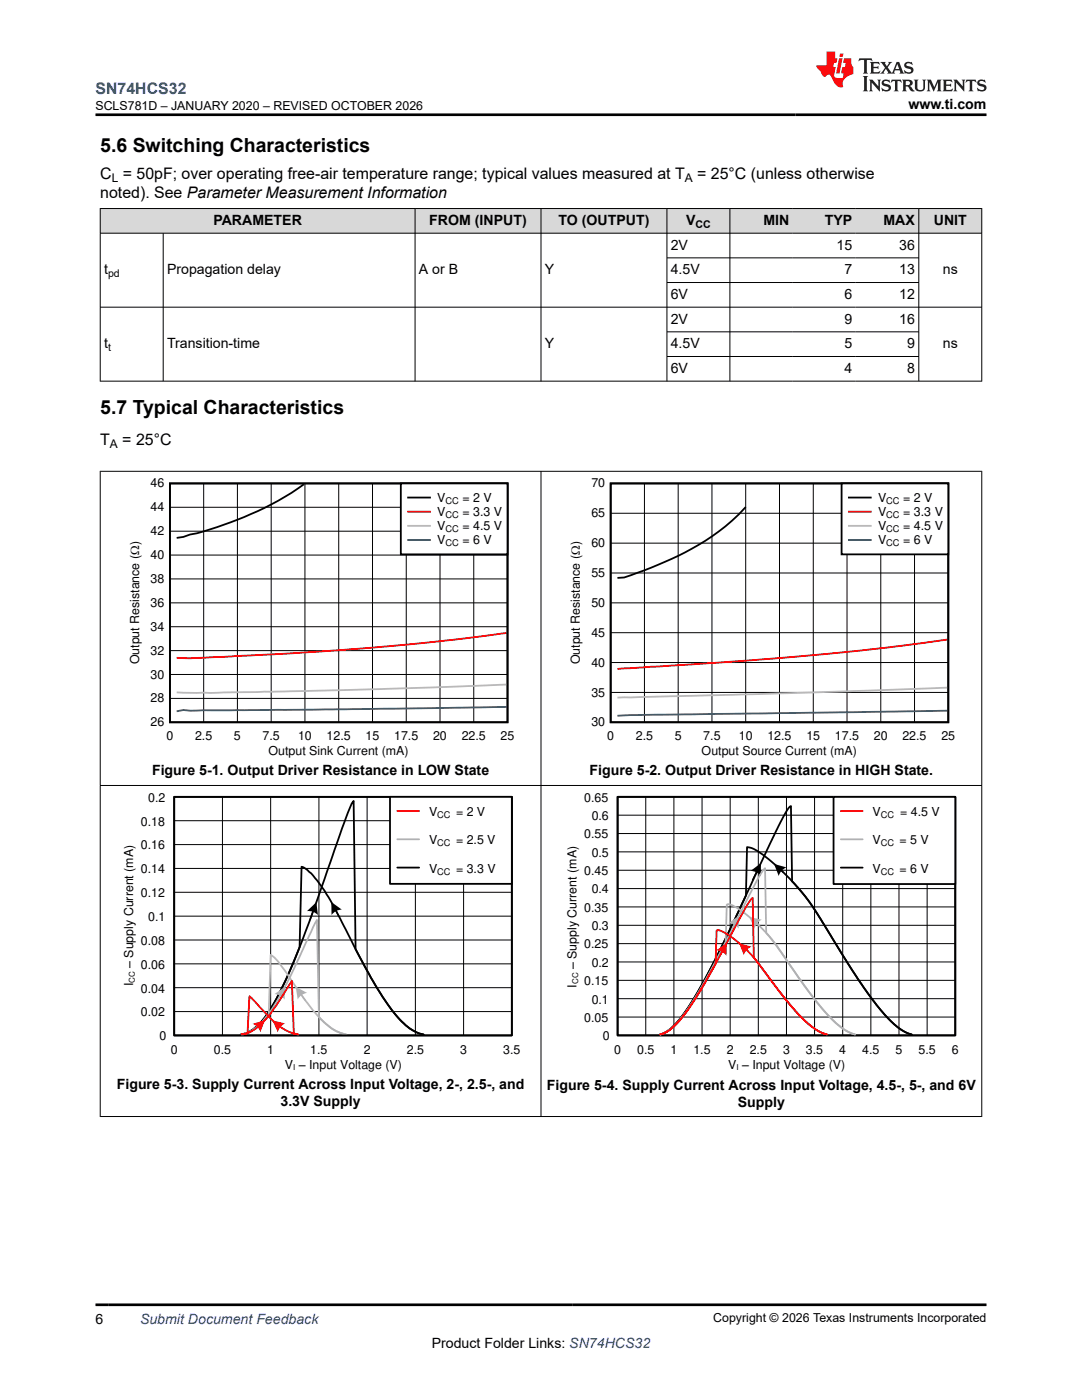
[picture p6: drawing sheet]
<svg xmlns="http://www.w3.org/2000/svg" width="216mm" height="279mm" viewBox="0 0 216 279" stroke-linecap="round" stroke-linejoin="round" font-family="sans-serif">
<g fill="#d8d8d8">
<path d="M20.1 41.7h62.7v4.8h-62.7z" fill-rule="evenodd"/>
<path d="M82.9 41.7h25v4.8h-25z" fill-rule="evenodd"/>
<path d="M108 41.7h25v4.8h-25z" fill-rule="evenodd"/>
<path d="M133.1 41.7h12.5v4.8h-12.5z" fill-rule="evenodd"/>
<path d="M145.7 41.7h12.5v4.8h-12.5z" fill-rule="evenodd"/>
<path d="M158.2 41.7h12.6v4.8h-12.6z" fill-rule="evenodd"/>
<path d="M170.8 41.7h12.5v4.8h-12.5z" fill-rule="evenodd"/>
<path d="M183.4 41.7h12.4v4.8h-12.4z" fill-rule="evenodd"/>
</g>
<g fill="none" stroke="#000" stroke-width=".2">
<path d="M19.9 41.6h176.1M19.9 46.5h176.1M20 41.6v34.5M32.6 46.5v29.6M82.8 41.6v34.5M107.9 41.6v34.5M133.1 41.6v34.5M133.1 51.5h50.3M133.1 56.4h50.3M145.6 41.6v34.5M183.3 41.6v34.5M195.9 41.6v34.5"/>
<path d="M19.9 61.3h176.1M19.9 76.1h176.1M133.1 66.2h50.3M133.1 71.1h50.3"/>
</g>
<path d="M25.4 95.5h77.2v55.7h-77.2z" fill-rule="evenodd" fill="#fff"/>
<path d="M33.9 96.5h67.4v47.6h-67.4zM60.6 96.7a66.7 66.7 0 0 1-22.7 10l-1.3 .5-1.3 .1" fill="none" stroke="#000" stroke-width=".36"/>
<g fill="none" stroke="#000" stroke-width=".2">
<path d="M40.6 96.5v47.7M47.4 96.5v47.7M54.1 96.5v47.7M60.8 96.5v47.7M67.6 96.5v47.7M74.3 96.5v47.7M81.1 96.5v47.7M87.8 96.5v47.7M94.5 96.5v47.7M33.9 115.5h67.4M33.9 110.8h67.4M33.9 106h67.4"/>
<path d="M33.9 101.2h67.4M33.9 139.4h67.4M33.9 134.6h67.4M33.9 129.8h67.4M33.9 125.1h67.4M33.9 120.3h67.4"/>
</g>
<path d="M101.1 126.3l-13.3 1.7-16.2 1.5-12.1 .8-13.5 .7-8.1 .4-2.6-.1" fill="none" stroke="#f00" stroke-width=".36"/>
<path d="M101.1 136.6l-14.7 .6-25.6 .7-18.8 .4-6.7-.1" fill="none" stroke="#b8b8b8" stroke-width=".36"/>
<path d="M101.1 141.1l-38.9 .5-24.3 .2-1.3-.1-1.3 .3" fill="none" stroke="#295c75" stroke-width=".36"/>
<path d="M80 96.5h21.3v14.1h-21.3z" fill-rule="evenodd" fill="#fff"/>
<path d="M80 96.5h21.3v14.1h-21.3zM81.4 99.3h4.4" fill="none" stroke="#000" stroke-width=".36"/>
<path d="M81.4 102.1h4.4" fill="none" stroke="#f00" stroke-width=".36"/>
<path d="M81.4 104.9h4.4" fill="none" stroke="#b8b8b8" stroke-width=".36"/>
<path d="M81.4 107.8h4.4" fill="none" stroke="#295c75" stroke-width=".36"/>
<path d="M113.4 95.5h77.1v55.7h-77.1z" fill-rule="evenodd" fill="#fff"/>
<path d="M121.9 96.5h67.3v47.6h-67.3zM148.8 101.2a46.7 46.7 0 0 1-17.5 11.5l-6.8 2.6h-1.3" fill="none" stroke="#000" stroke-width=".36"/>
<g fill="none" stroke="#000" stroke-width=".2">
<path d="M128.6 96.5v47.7M135.3 96.5v47.7M142.1 96.5v47.7M148.8 96.5v47.7M155.5 96.5v47.7M162.3 96.5v47.7M169 96.5v47.7M175.7 96.5v47.7M182.5 96.5v47.7M121.9 114.4h67.3M121.9 108.4h67.3M121.9 102.4h67.3"/>
<path d="M121.9 138.2h67.3M121.9 132.2h67.3M121.9 126.3h67.3M121.9 120.3h67.3"/>
</g>
<path d="M189 127.6l-11.9 1.6-14.8 1.5-18.9 1.5-20.2 1.3" fill="none" stroke="#f00" stroke-width=".36"/>
<path d="M189 137.2l-25.4 1-40.4 1" fill="none" stroke="#b8b8b8" stroke-width=".36"/>
<path d="M189 141.8l-65.8 1" fill="none" stroke="#295c75" stroke-width=".36"/>
<path d="M167.9 96.5h21.3v14.1h-21.3z" fill-rule="evenodd" fill="#fff"/>
<path d="M167.9 96.5h21.3v14.1h-21.3zM169.4 99.3h4.3M34.8 159h67.3v47.6h-67.3zM48 206.5a7.7 7.7 0 0 0 5.2-4 69.9 69.9 0 0 0 6.6-13.5l.4-16a9.5 9.5 0 0 1 3.4 3.2 92.5 92.5 0 0 1 7.4 13.2 70.6 70.6 0 0 0 8.8 14.1 9.2 9.2 0 0 0 4.7 3M48.1 206.5a7 7 0 0 0 4.4-2.9 61.3 61.3 0 0 0 7.3-14.6l3.1-8.2 5.4-15.5 1.9-4.9 .4-.6 .4 29.6a67.6 67.6 0 0 0 8.8 14.1 8.8 8.8 0 0 0 4.8 3" fill="none" stroke="#000" stroke-width=".36"/>
<path d="M169.4 102.1h4.3" fill="none" stroke="#f00" stroke-width=".36"/>
<path d="M169.4 104.9h4.3M48.1 206.5a6.5 6.5 0 0 0 4.4-2.7l1.1-1.4 .4-11.8a11.5 11.5 0 0 1 3.1 3.4 53.5 53.5 0 0 0 8.1 10.5 7.6 7.6 0 0 0 3.9 2" fill="none" stroke="#b8b8b8" stroke-width=".36"/>
<path d="M169.4 107.8h4.3" fill="none" stroke="#295c75" stroke-width=".36"/>
<g fill="none" stroke="#000" stroke-width=".2">
<path d="M44.4 159v47.6M54 159v47.6M63.6 159v47.6M73.3 159v47.6M82.9 159v47.6M92.5 159v47.6M34.8 178.1h67.3M34.8 173.3h67.3M34.8 168.6h67.3M34.8 163.8h67.3M34.8 197.1h67.3M34.8 192.4h67.3"/>
<path d="M34.8 187.6h67.3M34.8 182.8h67.3M34.8 201.9h67.3"/>
</g>
<path d="M48.3 206.5a9.4 9.4 0 0 0 5.3-4.1 97.9 97.9 0 0 0 8.1-15.7l1.5-3.1 .4 19.3a9.2 9.2 0 0 0 5.4 3.6" fill="none" stroke="#b3b3b3" stroke-width=".36"/>
<path d="M77.8 159h24.3v17.4h-24.3z" fill-rule="evenodd" fill="#fff"/>
<path d="M77.8 159h24.3v17.4h-24.3zM79.3 173.1h4.3" fill="none" stroke="#000" stroke-width=".36"/>
<path d="M79.3 161.8h4.3" fill="none" stroke="#f00" stroke-width=".36"/>
<path d="M79.3 167.5h4.3" fill="none" stroke="#b3b3b3" stroke-width=".36"/>
<path d="M62.5 181.7l-.6 1.8M66.9 181.6l.7 1.2" fill="none" stroke="#000" stroke-width=".26"/>
<g fill="#000">
<path d="M61.3 181.8l1.8-1.8 .3 2.6a2.59 2.59 0 0 0-2.1-.8z" fill-rule="evenodd"/>
<path d="M66.1 180l2.1 1.5a2.57 2.57 0 0 0-2 1.1z" fill-rule="evenodd"/>
</g>
<path d="M60 198.4l.9 1.3" fill="none" stroke="#b3b3b3" stroke-width=".26"/>
<path d="M59 196.9l2.3 1.3a2.57 2.57 0 0 0-1.9 1.3z" fill-rule="evenodd" fill="#b3b3b3"/>
<path d="M56 198.5l-.5 .9" fill="none" stroke="#b3b3b3" stroke-width=".26"/>
<path d="M54.8 198.4l2.1-1.5-.1 2.6a2.58 2.58 0 0 0-2-1.1z" fill-rule="evenodd" fill="#b3b3b3"/>
<path d="M48.2 206.5v-.1a8.4 8.4 0 0 0 5.4-3.7l1.6-2.1 3-4.8 .4 10.5 .8 .2M48.2 206.5l1.2-.3 .4-7.4 .4 .3a39 39 0 0 0 6.5 6.3l1.2 .6 1.6 .5" fill="none" stroke="#f00" stroke-width=".36"/>
<path d="M51.6 204.8l-.4 .4" fill="none" stroke="#f00" stroke-width=".26"/>
<path d="M50.4 204.3l2.5-.7-.9 2.4a2.58 2.58 0 0 0-1.6-1.7z" fill-rule="evenodd" fill="#f00"/>
<path d="M55.7 204.8l.2 .1" fill="none" stroke="#f00" stroke-width=".26"/>
<path d="M54.4 203.7l2.5 .5a2.59 2.59 0 0 0-1.5 1.8z" fill-rule="evenodd" fill="#f00"/>
<path d="M151 173.8l-.8 1.8M155.7 173.6l.5 .4" fill="none" stroke="#000" stroke-width=".26"/>
<g fill="#000">
<path d="M149.8 173.8l2-1.5v2.5a2.57 2.57 0 0 0-2-1z" fill-rule="evenodd"/>
<path d="M154.4 172.4l2.5 .7a2.59 2.59 0 0 0-1.5 1.7z" fill-rule="evenodd"/>
</g>
<path d="M123.2 159h67.4v47.6h-67.4zM149.1 169.1l-.3 9.6-6 12.7-2.7 5.1-1.8 3.1a17.8 17.8 0 0 1-5.9 6.6l-.7 .3a9.4 9.4 0 0 0 4.8-4.3l2.5-3.8 3.6-6.6 4-8.3 7.4-15.9a42.9 42.9 0 0 1 3.6-6.6l.2-.1 .3 15 2 2.3 2 2.6 9 14.4 3.1 4.5 1.8 2.2a12.5 12.5 0 0 0 5.9 4.6 12 12 0 0 1-5.7-4.3l-2.4-3.1-2.7-3.9-7.9-12.6-2-3-3.6-4.2-4.3-4a9.5 9.5 0 0 0-4.2-2.3z" fill="none" stroke="#000" stroke-width=".36"/>
<g fill="none" stroke="#000" stroke-width=".2">
<path d="M128.9 159v47.6M134.5 159v47.6M140.1 159v47.6M145.7 159v47.6M151.3 159v47.6M156.9 159v47.6M162.5 159v47.6M168.2 159v47.6M173.8 159v47.6M179.4 159v47.6M185 159v47.6M123.2 177.3h67.4"/>
<path d="M123.2 173.7h67.4M123.2 170h67.4M123.2 166.4h67.4M123.2 162.7h67.4M123.2 199.3h67.4M123.2 195.6h67.4M123.2 192h67.4M123.2 188.3h67.4M123.2 184.7h67.4M123.2 181h67.4M123.2 203h67.4"/>
</g>
<path d="M166.3 159h24.3v17.4h-24.3z" fill-rule="evenodd" fill="#fff"/>
<path d="M166.3 159h24.3v17.4h-24.3zM167.8 173.2h4.3" fill="none" stroke="#000" stroke-width=".36"/>
<path d="M167.8 161.9h4.3M131.8 206.5a10.1 10.1 0 0 0 4.9-4.2l2.9-4.4 3.2-5.5 .2-6.7a5.3 5.3 0 0 1 2.9 1.3l2 1.6a59.3 59.3 0 0 1 7.4 9l4.1 4.9a12.3 12.3 0 0 0 5.6 4" fill="none" stroke="#f00" stroke-width=".36"/>
<path d="M167.8 167.5h4.3M145 180.5l-.2 7.6-4 7.6-2.5 4.2a18.9 18.9 0 0 1-5.4 6.1l-1.2 .5a9.5 9.5 0 0 0 4.8-4l2.5-3.7 3.1-5.6 7-13.7a37.7 37.7 0 0 1 3.6-6.2l.2 12.9 2.2 2.8 6.1 8.7 3.6 4.4a13 13 0 0 0 5.8 4.4 14.7 14.7 0 0 1-6.5-5.1l-3.1-4.1-7-9.8-1.8-2-2.7-2.5a12.9 12.9 0 0 0-4-2.5z" fill="none" stroke="#b3b3b3" stroke-width=".36"/>
<path d="M144.2 189.7l-.5 1" fill="none" stroke="#f00" stroke-width=".26"/>
<path d="M142.9 189.7l2.1-1.5v2.5a2.59 2.59 0 0 0-2.1-1z" fill-rule="evenodd" fill="#f00"/>
<path d="M148.8 189.4l.5 .5" fill="none" stroke="#f00" stroke-width=".26"/>
<path d="M147.5 188.2l2.5 .7a2.59 2.59 0 0 0-1.6 1.7z" fill-rule="evenodd" fill="#f00"/>
<path d="M150.8 184.1l.5 .3" fill="none" stroke="#b3b3b3" stroke-width=".26"/>
<path d="M149.5 183l2.5 .5a2.58 2.58 0 0 0-1.4 1.8z" fill-rule="evenodd" fill="#b3b3b3"/>
<path d="M146.6 184.3l-.5 .9" fill="none" stroke="#b3b3b3" stroke-width=".26"/>
<path d="M145.3 184.2l2.2-1.5-.1 2.6a2.59 2.59 0 0 0-2.1-1.1z" fill-rule="evenodd" fill="#b3b3b3"/>
<path d="M131.8 206.5a10.1 10.1 0 0 0 4.9-4.2l3.8-5.9 6.1-11.2a35.7 35.7 0 0 1 3.6-6l.2 11.9 5.6 7.4 3.6 4.2a12.4 12.4 0 0 0 5.4 3.8" fill="none" stroke="#f00" stroke-width=".36"/>
<path d="M19.9 94.1h176.1M20 94v128.9M107.9 94v128.9M195.9 94v128.9M19.9 156.8h176.1M19.9 222.8h176.1" fill="none" stroke="#000" stroke-width=".2"/>
<path d="M171.5 11.6l-.2 .6 .5-.2h.6v.1v2.2l-.2 .4h1l-.2-.4v-2.2v-.1h.5l.6 .2-.2-.6zM173.6 12.4l.2 .3v1.6l-.2 .4h1.9l.1-.6a1.08 1.08 0 0 1-1.3 .2v-.7h.6l.4 .2v-.7l-.4 .2h-.6v-.5l.2-.2a1 1 0 0 1 1 .3l-.1-.5zM175.7 12.4l.9 1.1-1 1.2h.9l-.2-.2 .5-.8 .4 .8-.2 .2h1.6l-.2-.2 .2-.5h.9l.1 .5-.1 .2h.9l-.2-.4-.8-1.9h-.5l-.9 2.1-.9-1.1 .9-1h-.8l.2 .2-.4 .6-.4-.6 .2-.2zM179 12.8l.4 1h-.7zM180.7 12.5a.65 .65 0 0 0-.2 .7 .65 .65 0 0 0 .6 .5l.6 .1 .1 .3a.79 .79 0 0 1-.7 .4 .79 .79 0 0 1-.7-.5l.1 .7 .2-.1a.93 .93 0 0 0 1.1 0 .93 .93 0 0 0 .4-.9 1.46 1.46 0 0 0-1.2-.6l-.1-.3a1.09 1.09 0 0 1 1.2 .2l-.2-.6-.1 .1-.5-.2zM172.2 15.2l.2 .4v2.2l-.2 .4h1l-.2-.4v-2.2l.2-.4zM173.4 15.9l.2 .4v1.5l-.2 .4h.8l-.3-.4 .1-1.3 1.6 1.8v-2l.2-.4h-.7l.1 .2 .1 1.1-1.2-1.3zM176.2 16a.65 .65 0 0 0-.2 .8 .65 .65 0 0 0 .6 .4l.6 .2 .1 .2a.79 .79 0 0 1-.7 .4 .79 .79 0 0 1-.7-.5l.1 .7 .2-.1a.93 .93 0 0 0 1.1 .1 .93 .93 0 0 0 .4-1 1.46 1.46 0 0 0-1.2-.5l-.1-.4a1.09 1.09 0 0 1 1.2 .2l-.1-.6-.2 .1-.5-.1zM177.9 15.9l-.1 .6a.63 .63 0 0 1 .8-.3v1.6l-.3 .4h1l-.2-.4v-1.6a.66 .66 0 0 1 .8 .3l-.1-.6zM180 15.9l.2 .4v1.5l-.2 .4h1l-.2-.2-.1-.7h.5l.1 .2a.79 .79 0 0 0 1.2 .6l-1-.9a.61 .61 0 0 0 .6-.6 .61 .61 0 0 0-.5-.7zM180.8 16.2h.1a.47 .47 0 0 1 .5 .1 .47 .47 0 0 1 .1 .5l-.1 .1-.7 .1zM182.3 15.9l.2 .2a2.27 2.27 0 0 0 .4 2 1.04 1.04 0 0 0 1.7-.7v-1.3l.2-.2h-.8l.2 .4v1.1a.6 .6 0 0 1-.6 .6 .6 .6 0 0 1-.6-.6v-1.1l.3-.4zM184.9 15.9l.2 .4v1.5l-.2 .4h.8l-.3-.4v-1.4l.9 1.9 .9-1.9v1.4l-.3 .4h1l-.2-.4v-1.5l.2-.4h-.8l-.7 1.5-.6-1.5zM188.1 15.9l.2 .4v1.5l-.2 .4h1.9l.1-.6a1.09 1.09 0 0 1-1.3 .2v-.7h.6l.4 .2v-.6l-.4 .2h-.6v-.6l.2-.1a1.01 1.01 0 0 1 1 .3l-.1-.6zM190.2 15.9l.3 .4v1.5l-.3 .4h.8l-.2-.4v-1.3l1.6 1.8v-2l.2-.4h-.7l.2 .2v1.1l-1.2-1.3zM192.8 15.9l-.1 .6a.63 .63 0 0 1 .8-.3v1.6l-.3 .4h1l-.2-.4v-1.6a.66 .66 0 0 1 .8 .3l-.1-.6zM195.2 16a.65 .65 0 0 0-.2 .8 .65 .65 0 0 0 .6 .4l.6 .2 .2 .2a.79 .79 0 0 1-.7 .4 .79 .79 0 0 1-.7-.5l.1 .7 .2-.1a.93 .93 0 0 0 1 .1 .93 .93 0 0 0 .5-1 1.46 1.46 0 0 0-1.3-.5v-.4a1.09 1.09 0 0 1 1.2 .2l-.2-.6-.2 .1-.5-.1z" fill="#231f20"/>
<path d="M164.9 10.3v2.7h-2l.1 .4 .8 1a.95 .95 0 0 0 1 .9 .59 .59 0 0 1 .5-.4 .59 .59 0 0 1 .5 .3l.4 .8a1.59 1.59 0 0 0 2.1 1.4 1.61 1.61 0 0 1 1-2.3l1-.3-.1-1.5a1.59 1.59 0 0 1-.3-1.7h-1.5l-.2 .9h.6l-.2 .9h-.5l-.2 .9v.3l.4 .1-.1 .9h-.7a.73 .73 0 0 1-1-.7l.3-1.5h-.5l.1-.9h.5l.2-.9h-.5v-1.3zM167.4 11.6l-.6 3.1h.7l.6-3.1zM167.6 10.7l-.1 .6h.7l.1-.6z" fill="#ed1c24"/>
<path d="M19 22.9h177.8M19 260.4h177.8" fill="none" stroke="#000" stroke-width=".53"/>
<g font-size="3.9">
<text x="20" y="30.3">5.6 Switching Characteristics</text>
<text x="20" y="82.7">5.7 Typical Characteristics</text>
</g>
<text font-size="3.2" fill="#00f" x="19" y="18.7">SN74HCS32</text>
<g font-size="3.2">
<text x="20" y="35.7">C = 50pF; over operating free-air temperature range; typical values measured at T</text>
<text x="139.1" y="35.7">= 25°C (unless otherwise</text>
<text x="20" y="39.5">noted). See Parameter Measurement Information</text>
<text x="20" y="88.8">T</text>
<text x="24.4" y="88.8">= 25°C</text>
</g>
<g font-size="2.8">
<text x="181.3" y="21.8">www.ti.com</text>
<text x="42.6" y="44.9">PARAMETER</text>
<text x="85.7" y="44.9">FROM (INPUT)</text>
<text x="111.4" y="44.9">TO (OUTPUT)</text>
<text x="136.9" y="44.9">V</text>
<text x="152.3" y="44.9">MIN</text>
<text x="164.6" y="44.9">TYP</text>
<text x="176.3" y="44.9">MAX</text>
<text x="186.3" y="44.9">UNIT</text>
<text x="133.8" y="49.8">2V</text>
<text x="166.9" y="49.8">15</text>
<text x="179.4" y="49.8">36</text>
<text x="20.8" y="54.7">t</text>
<text x="33.3" y="54.7">Propagation delay</text>
<text x="83.6" y="54.7">A or B</text>
<text x="108.7" y="54.7">Y</text>
<text x="133.8" y="54.7">4.5V</text>
<text x="133.8" y="59.7">6V</text>
<text x="168.5" y="54.7">7</text>
<text x="168.5" y="59.7">6</text>
<text x="179.4" y="54.7">13</text>
<text x="179.4" y="59.7">12</text>
<text x="188.1" y="54.7">ns</text>
<text x="133.8" y="64.6">2V</text>
<text x="168.5" y="64.6">9</text>
<text x="179.4" y="64.6">16</text>
<text x="20.8" y="69.5">t</text>
<text x="33.3" y="69.5">Transition-time</text>
<text x="108.7" y="69.5">Y</text>
<text x="133.8" y="69.5">4.5V</text>
<text x="168.5" y="69.5">5</text>
<text x="181" y="69.5">9</text>
<text x="188.1" y="69.5">ns</text>
<text x="133.8" y="74.4">6V</text>
<text x="168.5" y="74.4">4</text>
<text x="181" y="74.4">8</text>
<text x="30.3" y="154.8">Figure 5-1. Output Driver Resistance in LOW State</text>
<text x="117.7" y="154.8">Figure 5-2. Output Driver Resistance in HIGH State.</text>
<text x="23.3" y="217.4">Figure 5-3. Supply Current Across Input Voltage, 2-, 2.5-, and</text>
<text x="56" y="220.8">3.3V Supply</text>
<text x="109.1" y="217.4">Figure 5-4. Supply Current Across Input Voltage, 4.5-, 5-, and 6V</text>
<text x="147.2" y="220.8">Supply</text>
<text x="19" y="264.2">6</text>
<text x="86.1" y="269">Product Folder Links: SN74HCS32</text>
</g>
<text font-size="2.8" fill="#00f" x="27.9" y="264.2">Submit Document Feedback</text>
<g font-size="2.5">
<text x="19.1" y="21.9">SCLS781D – JANUARY 2020 – REVISED OCTOBER 2026</text>
<text x="30.1" y="97.3">46</text>
<text x="87.2" y="100.2">V</text>
<text x="92.3" y="100.2">= 2 V</text>
<text x="118" y="97.3">70</text>
<text x="175.2" y="100.2">V</text>
<text x="180.2" y="100.2">= 2 V</text>
<text x="30.1" y="106.8">42</text>
<text x="30.1" y="102.1">44</text>
<text x="87.2" y="103">V</text>
<text x="87.2" y="105.8">V</text>
<text x="92.3" y="103">= 3.3 V</text>
<text x="92.3" y="105.8">= 4.5 V</text>
<text x="118" y="103.2">65</text>
<text x="175.2" y="103">V</text>
<text x="175.2" y="105.8">V</text>
<text x="180.2" y="103">= 3.3 V</text>
<text x="180.2" y="105.8">= 4.5 V</text>
<text x="30.1" y="111.6">40</text>
<text x="87.2" y="108.6">V</text>
<text x="92.3" y="108.6">= 6 V</text>
<text x="118" y="109.2">60</text>
<text x="175.2" y="108.6">V</text>
<text x="180.2" y="108.6">= 6 V</text>
<text x="30.1" y="116.4">38</text>
<text x="118" y="115.2">55</text>
<text x="30.1" y="125.9">34</text>
<text x="30.1" y="121.1">36</text>
<text x="118" y="121.1">50</text>
<text x="30.1" y="130.7">32</text>
<text x="118" y="127.1">45</text>
<text x="27.8" y="132.6" transform="rotate(-90 27.8 132.6)">Output Resistance (:)</text>
<text x="30.1" y="135.4">30</text>
<text x="115.7" y="132.6" transform="rotate(-90 115.7 132.6)">Output Resistance (:)</text>
<text x="118" y="133">40</text>
<text x="30.1" y="140.2">28</text>
<text x="118" y="139">35</text>
<text x="30.1" y="145">26</text>
<text x="33.2" y="147.8">0</text>
<text x="38.9" y="147.8">2.5</text>
<text x="46.7" y="147.8">5</text>
<text x="52.4" y="147.8">7.5</text>
<text x="59.5" y="147.8">10</text>
<text x="65.2" y="147.8">12.5</text>
<text x="73" y="147.8">15</text>
<text x="78.7" y="147.8">17.5</text>
<text x="86.4" y="147.8">20</text>
<text x="92.1" y="147.8">22.5</text>
<text x="99.9" y="147.8">25</text>
<text x="118" y="145">30</text>
<text x="121.2" y="147.8">0</text>
<text x="126.9" y="147.8">2.5</text>
<text x="134.6" y="147.8">5</text>
<text x="140.3" y="147.8">7.5</text>
<text x="147.4" y="147.8">10</text>
<text x="153.1" y="147.8">12.5</text>
<text x="160.9" y="147.8">15</text>
<text x="166.6" y="147.8">17.5</text>
<text x="174.4" y="147.8">20</text>
<text x="180.1" y="147.8">22.5</text>
<text x="187.8" y="147.8">25</text>
<text x="53.6" y="150.6">Output Sink Current (mA)</text>
<text x="140" y="150.6">Output Source Current (mA)</text>
<text x="29.6" y="160">0.2</text>
<text x="116.6" y="160">0.65</text>
<text x="28.1" y="164.8">0.18</text>
<text x="85.6" y="162.9">V</text>
<text x="91" y="162.9">= 2 V</text>
<text x="116.6" y="167.3">0.55</text>
<text x="118.1" y="163.6">0.6</text>
<text x="174.1" y="162.9">V</text>
<text x="179.6" y="162.9">= 4.5 V</text>
<text x="28.1" y="169.5">0.16</text>
<text x="85.6" y="168.5">V</text>
<text x="91" y="168.5">= 2.5 V</text>
<text x="118.1" y="171">0.5</text>
<text x="174.1" y="168.5">V</text>
<text x="179.5" y="168.5">= 5 V</text>
<text x="28.1" y="179">0.12</text>
<text x="28.1" y="174.3">0.14</text>
<text x="85.6" y="174.2">V</text>
<text x="91" y="174.2">= 3.3 V</text>
<text x="116.6" y="174.6">0.45</text>
<text x="118.1" y="178.3">0.4</text>
<text x="174.1" y="174.2">V</text>
<text x="179.5" y="174.2">= 6 V</text>
<text x="29.6" y="183.8">0.1</text>
<text x="116.6" y="182">0.35</text>
<text x="118.1" y="185.6">0.3</text>
<text x="28.1" y="188.6">0.08</text>
<text x="116.6" y="189.3">0.25</text>
<text x="26.6" y="196.9" transform="rotate(-90 26.6 196.9)">I</text>
<text x="26.6" y="193.2" transform="rotate(-90 26.6 193.2)">± Supply Current (mA)</text>
<text x="28.1" y="193.3">0.06</text>
<text x="115" y="197.1" transform="rotate(-90 115 197.1)">I</text>
<text x="115" y="193.4" transform="rotate(-90 115 193.4)">± Supply Current (mA)</text>
<text x="116.6" y="196.6">0.15</text>
<text x="118.1" y="192.9">0.2</text>
<text x="28.1" y="202.8">0.02</text>
<text x="28.1" y="198.1">0.04</text>
<text x="116.6" y="203.9">0.05</text>
<text x="118.1" y="200.3">0.1</text>
<text x="31.8" y="207.6">0</text>
<text x="120.3" y="207.6">0</text>
<text x="34.1" y="210.4">0</text>
<text x="42.7" y="210.4">0.5</text>
<text x="53.3" y="210.4">1</text>
<text x="56.8" y="213.2">V ± Input Voltage (V)</text>
<text x="61.9" y="210.4">1.5</text>
<text x="72.6" y="210.4">2</text>
<text x="81.2" y="210.4">2.5</text>
<text x="91.8" y="210.4">3</text>
<text x="100.4" y="210.4">3.5</text>
<text x="122.6" y="210.4">0</text>
<text x="127.1" y="210.4">0.5</text>
<text x="133.8" y="210.4">1</text>
<text x="138.4" y="210.4">1.5</text>
<text x="145" y="210.4">2</text>
<text x="145.3" y="213.3">V ± Input Voltage (V)</text>
<text x="149.6" y="210.4">2.5</text>
<text x="156.2" y="210.4">3</text>
<text x="160.8" y="210.4">3.5</text>
<text x="167.5" y="210.4">4</text>
<text x="172.1" y="210.4">4.5</text>
<text x="178.7" y="210.4">5</text>
<text x="183.3" y="210.4">5.5</text>
<text x="189.9" y="210.4">6</text>
<text x="142.3" y="263.9">Copyright © 2026 Texas Instruments Incorporated</text>
</g>
<g font-size="2.4">
<text x="22.3" y="36.3">L</text>
<text x="136.7" y="36.3">A</text>
<text x="21.9" y="89.5">A</text>
</g>
<g font-size="2.1">
<text x="138.8" y="45.5">CC</text>
<text x="21.6" y="55.3">pd</text>
<text x="21.6" y="70.1">t</text>
</g>
<g font-size="1.9">
<text x="88.9" y="100.6">CC</text>
<text x="176.8" y="100.6">CC</text>
<text x="88.9" y="103.4">CC</text>
<text x="88.9" y="106.2">CC</text>
<text x="176.8" y="103.4">CC</text>
<text x="176.8" y="106.2">CC</text>
<text x="88.9" y="109.1">CC</text>
<text x="176.8" y="109.1">CC</text>
</g>
<g font-size="1.8">
<text x="87.2" y="163.3">CC</text>
<text x="175.7" y="163.3">CC</text>
<text x="87.2" y="168.9">CC</text>
<text x="175.7" y="168.9">CC</text>
<text x="87.2" y="174.6">CC</text>
<text x="175.7" y="174.6">CC</text>
</g>
<g font-size="1.6">
<text x="26.9" y="196.2" transform="rotate(-90 26.9 196.2)">CC</text>
<text x="115.4" y="196.4" transform="rotate(-90 115.4 196.4)">CC</text>
<text x="58.5" y="213.6">I</text>
<text x="146.9" y="213.6">I</text>
</g>
</svg>
